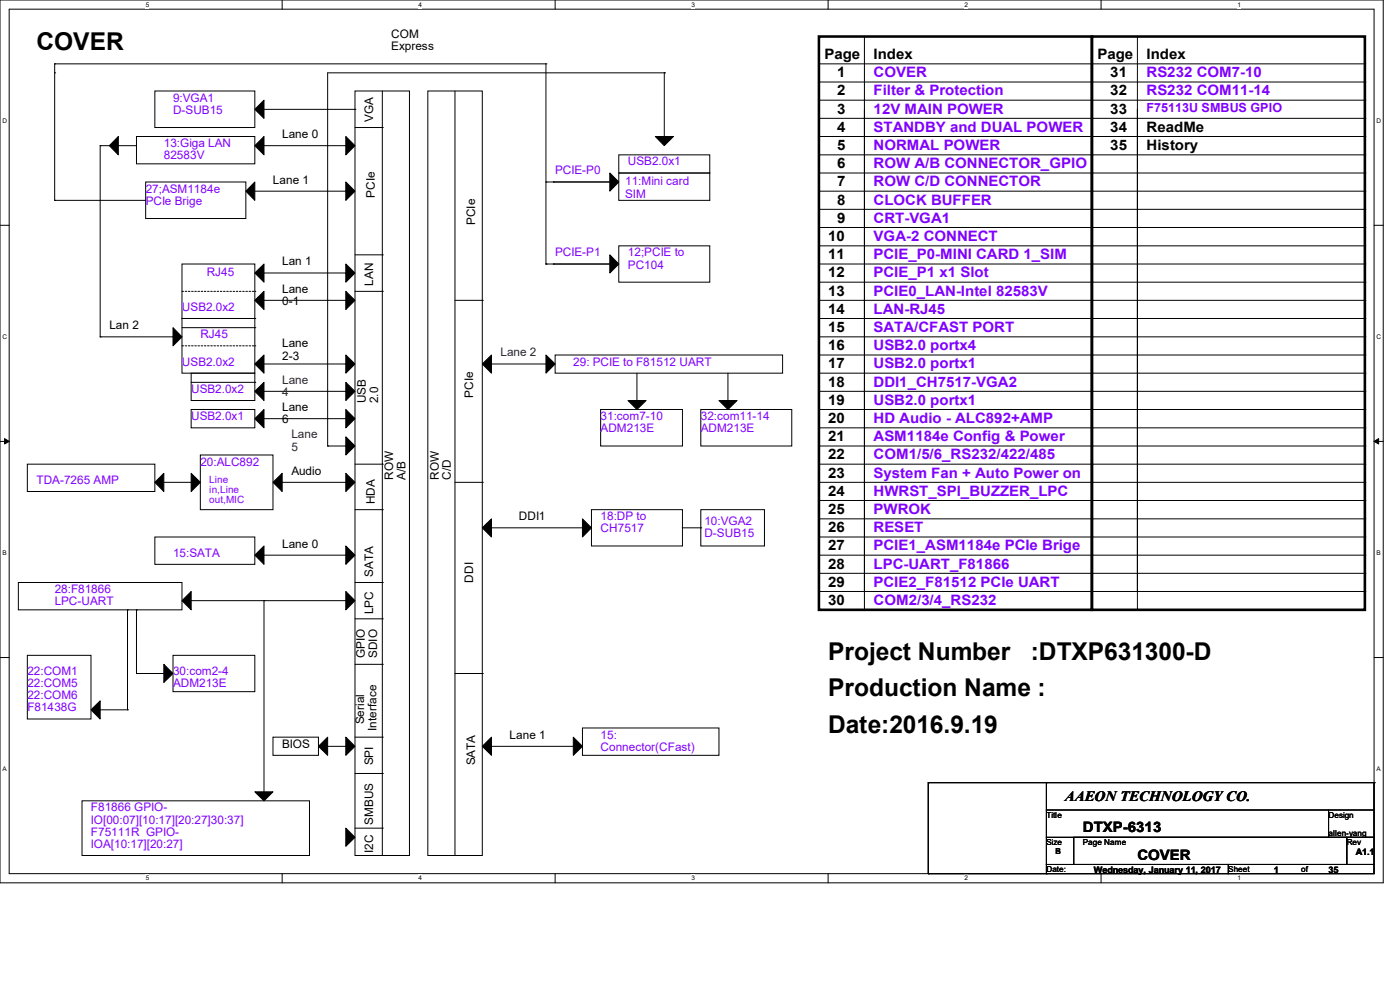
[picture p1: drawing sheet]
<svg xmlns="http://www.w3.org/2000/svg" width="297mm" height="210mm" viewBox="0 0 297 210" stroke-linecap="round" stroke-linejoin="round" font-family="sans-serif">
<path d="M0 0h293.5v187.3h-293.5zM1.9 1.9h289.6v183.4h-289.6z" fill="none" stroke="#000" stroke-width=".21"/>
<g fill="#fff">
<path d="M30.9 .2h.8v1.5h-.8z"/>
<path d="M30.9 185.5h.8v1.6h-.8z"/>
</g>
<path d="M59.9 0v1.9M59.9 185.3v2" fill="none" stroke="#000" stroke-width=".21"/>
<g fill="#fff">
<path d="M88.8 .2h.8v1.5h-.8z"/>
<path d="M88.8 185.5h.8v1.6h-.8z"/>
</g>
<path d="M117.8 0v1.9M117.8 185.3v2" fill="none" stroke="#000" stroke-width=".21"/>
<g fill="#fff">
<path d="M146.7 .2h.8v1.5h-.8z"/>
<path d="M146.7 185.5h.8v1.6h-.8z"/>
</g>
<path d="M175.7 0v1.9M175.7 185.3v2" fill="none" stroke="#000" stroke-width=".21"/>
<g fill="#fff">
<path d="M204.6 .2h.8v1.5h-.8z"/>
<path d="M204.6 185.5h.8v1.6h-.8z"/>
</g>
<path d="M233.6 0v1.9M233.6 185.3v2" fill="none" stroke="#000" stroke-width=".21"/>
<g fill="#fff">
<path d="M262.6 .2h.7v1.5h-.7z"/>
<path d="M262.6 185.5h.7v1.6h-.7z"/>
<path d="M.5 24.8h1v1.6h-1z"/>
<path d="M292 24.8h1v1.6h-1z"/>
<path d="M.5 70.7h1v1.5h-1z"/>
<path d="M292 70.7h1v1.5h-1z"/>
</g>
<path d="M0 47.8h1.9M291.5 47.8h2" fill="none" stroke="#000" stroke-width=".21"/>
<g fill="#fff">
<path d="M.5 116.5h.9v1.6h-.9z"/>
<path d="M292 116.5h.9v1.6h-.9z"/>
</g>
<path d="M0 93.6h1.9M291.5 93.6h2" fill="none" stroke="#000" stroke-width=".21"/>
<path d="M1 93l.9 .6-.9 .6zM291.5 93.6l1-.6v1.2z" fill="#000" stroke="#000" stroke-width=".21"/>
<g fill="#fff">
<path d="M.5 162.4h.9v1.5h-.9z"/>
<path d="M292 162.4h.9v1.5h-.9z"/>
</g>
<g fill="none" stroke="#000" stroke-width=".21">
<path d="M11.6 15.5h.1M11.6 13.5h.1M11.6 13.5h104.2M11.6 13.5v29M32.9 19.3h21.2v7.8h-21.2zM75.3 19.3h11.6v162.2h-11.6zM81.1 19.3v162.2M90.8 19.3h11.5v162.2h-11.5zM96.5 19.3v162.2M115.8 13.5h.1M115.8 13.5v42.5M140.9 15.5h.1"/>
<path d="M140.9 15.5h-71.4v79.1M140.9 15.5v13.5M173.7 17.4h115.9M173.7 13.5h115.9M183.4 7.7v121.7M231.6 17.4h.1M231.6 13.5h.1M241.3 7.7v121.7M289.6 17.4h.1M289.6 13.5h.1M21.3 30.9h.1M21.3 30.9h7.7"/>
<path d="M21.3 30.9v40.6M29 29h25.1v5.8h-25.1zM30.9 38.6h21.3v7.8h-21.3zM56 30.9h17.4M56 23.2h19.3M73.4 30.9h.1M75.3 23.2h.1M75.3 27.1h5.8M81.1 27.1h.1M115.8 38.6h.1M115.8 38.6h14.3M117.4 38.6h.1"/>
<path d="M131.3 36.7h19.3v5.8h-19.3zM131.3 32.9h19.3v3.8h-19.3zM173.7 21.3h115.9M173.7 25.1h115.9M173.7 29h115.9M173.7 32.9h115.9M173.7 36.7h115.9M231.6 21.3h.1M231.6 25.1h.1M231.6 29h.1M231.6 32.9h.1M231.6 36.7h.1"/>
<path d="M289.6 21.3h.1M289.6 25.1h.1M289.6 29h.1M289.6 32.9h.1M289.6 36.7h.1M11.6 42.5h.1M11.6 42.5h19.3M38.6 56h15.5v11.6h-15.5zM54.1 40.6h19.3M56 57.9h17.4M73.4 57.9h.1M73.4 40.6h.1"/>
<path d="M75.3 54.1h5.8M81.1 54.1h.1M115.8 56h.1M115.8 56h14.3M117.4 56h.1M131.3 52.2h19.3v7.7h-19.3zM173.7 40.6h115.9M173.7 44.4h115.9M173.7 48.3h115.9M173.7 52.2h115.9M173.7 56h115.9M173.7 59.9h115.9"/>
<path d="M231.6 40.6h.1M231.6 44.4h.1M231.6 48.3h.1M231.6 52.2h.1M231.6 56h.1M231.6 59.9h.1M289.6 40.6h.1M289.6 44.4h.1M289.6 48.3h.1M289.6 52.2h.1M289.6 56h.1M289.6 59.9h.1"/>
<path d="M21.3 71.5h.1M21.3 71.5h15.4M36.7 71.5h.1M38.6 67.6h15.5v11.6h-15.5zM38.6 69.5h15.5M40.6 79.2h13.5v5.8h-13.5zM54.1 69.5h.1M56 63.7h17.4M56 77.2h17.4M73.4 77.2h.1M73.4 63.7h.1M75.3 61.8h5.8"/>
<path d="M81.1 61.8h.1M96.5 63.7h5.8M102.3 63.7h.1M103.9 77.2h.1M103.9 77.2h12.7M117.8 75.3h48.2v3.9h-48.2zM135.1 79.2v5.8M154.4 79.2v5.8M173.7 63.7h115.9M173.7 67.6h115.9M173.7 71.5h115.9M173.7 75.3h115.9"/>
<path d="M173.7 79.2h115.9M231.6 63.7h.1M231.6 67.6h.1M231.6 71.5h.1M231.6 75.3h.1M231.6 79.2h.1M289.6 63.7h.1M289.6 67.6h.1M289.6 71.5h.1M289.6 75.3h.1M289.6 79.2h.1M5.8 98.5h27.1v5.8h-27.1z"/>
<path d="M40.6 86.9h13.5v3.9h-13.5zM40.6 81.1h13.5M42.5 96.5h15.4v11.6h-15.4zM54.1 81.1h.1M56 83h17.4M56 88.8h17.4M69.5 94.6h.1M69.5 94.6h3.9M73.4 83h.1M73.4 94.6h.1M73.4 88.8h.1M75.3 98.5h5.8"/>
<path d="M81.1 98.5h.1M127.4 86.9h17.4v7.7h-17.4zM148.7 86.9h19.3v7.7h-19.3zM173.7 83h115.9M173.7 86.9h115.9M173.7 90.8h115.9M173.7 94.6h115.9M173.7 98.5h115.9M231.6 83h.1M231.6 86.9h.1M231.6 90.8h.1M231.6 94.6h.1"/>
<path d="M231.6 98.5h.1M289.6 83h.1M289.6 86.9h.1M289.6 90.8h.1M289.6 94.6h.1M289.6 98.5h.1M32.9 113.9h21.2v5.8h-21.2zM34.8 102.3h5.8M40.6 102.3h.1M56 117.8h17.4M59.9 102.3h13.5M73.4 102.3h.1"/>
<path d="M73.4 117.8h.1M75.3 108.1h5.8M81.1 108.1h.1M96.5 102.3h5.8M102.3 102.3h.1M104.3 112h19.3M123.6 112h.1M125.5 108.1h19.3v7.7h-19.3zM144.8 112h3.9M148.7 108.1h13.5v7.7h-13.5zM148.7 112h.1M173.7 106.2h115.9"/>
<path d="M173.7 110.1h115.9M173.7 113.9h115.9M173.7 117.8h115.9M173.7 102.3h115.9M231.6 106.2h.1M231.6 110.1h.1M231.6 113.9h.1M231.6 117.8h.1M231.6 102.3h.1M289.6 106.2h.1M289.6 110.1h.1M289.6 113.9h.1"/>
<path d="M289.6 117.8h.1M289.6 102.3h.1M0 139.5h1.9M3.9 123.6h34.7v5.8h-34.7zM5.8 139h13.5v13.5h-13.5zM27.1 129.4h.1M27.1 129.4v21.2M29 129.4h.1M29 129.4v13.5M36.7 139h17.4v7.7h-17.4zM40.6 127.4h32.8M56 127.4h.1"/>
<path d="M56 127.4v40.6M73.4 127.4h.1M75.3 123.6h5.8M75.3 131.3h5.8M81.1 123.6h.1M81.1 131.3h.1M173.7 121.6h115.9M173.7 125.5h115.9M183.4 125.5h.1M183.4 129.4h.1M231.6 121.6h.1M231.6 125.5h.1"/>
<path d="M241.3 125.5h.1M241.3 129.4h.1M289.6 121.6h.1M289.6 125.5h.1M291.5 139.5h2M21.3 150.6h5.8M27.1 150.6h.1M29 142.9h.1M29 142.9h5.8M57.9 156.4h9.7v3.8h-9.7zM69.5 158.3h3.9M73.4 158.3h.1"/>
<path d="M75.3 140.9h5.8M75.3 156.4h5.8M81.1 140.9h.1M81.1 156.4h.1M96.5 142.9h5.8M102.3 142.9h.1M104.3 158.3h17.3M121.6 158.3h.1M123.6 154.4h28.9v5.8h-28.9zM17.4 169.9h48.3v11.6h-48.3zM75.3 164.1h5.8M75.3 175.7h5.8"/>
<path d="M81.1 164.1h.1M81.1 175.7h.1M196.9 166h.1M196.9 166h94.6M196.9 166v19.3M222 171.8h69.5v5.8h-69.5zM222 166h.1M222 166v5.8M222 177.6v5.8M227.8 177.6h57.9v5.8h-57.9zM281.9 177.6h.1M281.9 171.8v5.8"/>
<path d="M285.7 177.6h5.8v5.8h-5.8zM291.5 166h.1M291.5 166v5.8M81.1 181.5h.1M96.5 181.5h.1M196.9 185.3h.1M196.9 185.3h25.1M222 183.4h38.6v1.9h-38.6zM222 183.4h.1M222 185.3h.1M260.6 183.4h30.9v1.9h-30.9z"/>
</g>
<path d="M173.7 7.7h57.9v121.7h-57.9zM231.6 7.7h58v121.7h-58z" fill="none" stroke="#000" stroke-width=".55"/>
<path d="M38.6 73.4h15.5M38.6 61.8h15.5M38.6 67.6h15.5M54.1 73.4h.1M54.1 61.8h.1M54.1 67.6h.1" fill="none" stroke="#000" stroke-width=".21" stroke-dasharray=".3"/>
<g fill="#000" stroke="#000" stroke-width=".21">
<path d="M25.1 29v3.9l-1.9-2z" fill-rule="evenodd"/>
<path d="M56 21.3v3.8l-1.9-1.9z" fill-rule="evenodd"/>
<path d="M56 29v3.9l-1.9-2z" fill-rule="evenodd"/>
<path d="M73.4 29l1.9 1.9-1.9 2z" fill-rule="evenodd"/>
<path d="M73.4 38.6l1.9 2-1.9 1.9z" fill-rule="evenodd"/>
<path d="M139 29h3.9l-2 1.9z" fill-rule="evenodd"/>
<path d="M54.1 38.6v3.9l-1.9-1.9z" fill-rule="evenodd"/>
<path d="M54.1 57.9l1.9-1.9v3.9z" fill-rule="evenodd"/>
<path d="M73.4 56l1.9 1.9-1.9 2z" fill-rule="evenodd"/>
<path d="M129.4 36.7l1.9 1.9-1.9 2z" fill-rule="evenodd"/>
<path d="M129.4 54.1l1.9 1.9-1.9 1.9z" fill-rule="evenodd"/>
<path d="M36.7 69.5l1.9 2-1.9 1.9z" fill-rule="evenodd"/>
<path d="M54.1 77.2l1.9-1.9v3.9z" fill-rule="evenodd"/>
<path d="M54.1 63.7l1.9-1.9v3.9z" fill-rule="evenodd"/>
<path d="M73.4 61.8l1.9 1.9-1.9 2z" fill-rule="evenodd"/>
<path d="M73.4 75.3l1.9 1.9-1.9 2z" fill-rule="evenodd"/>
<path d="M102.3 77.2l2-1.9v3.9z" fill-rule="evenodd"/>
<path d="M115.8 75.3l2 1.9-2 2z" fill-rule="evenodd"/>
<path d="M54.1 83l1.9-1.9v3.9z" fill-rule="evenodd"/>
<path d="M54.1 88.8l1.9-1.9v3.9z" fill-rule="evenodd"/>
<path d="M73.4 81.1l1.9 1.9-1.9 2z" fill-rule="evenodd"/>
<path d="M73.4 92.7l1.9 1.9-1.9 1.9z" fill-rule="evenodd"/>
<path d="M73.4 86.9l1.9 1.9-1.9 2z" fill-rule="evenodd"/>
<path d="M133.2 85h3.9l-2 1.9z" fill-rule="evenodd"/>
<path d="M152.5 85h3.9l-2 1.9z" fill-rule="evenodd"/>
<path d="M34.8 100.4v3.9l-1.9-2z" fill-rule="evenodd"/>
<path d="M40.6 100.4l1.9 1.9-1.9 2z" fill-rule="evenodd"/>
<path d="M54.1 117.8l1.9-2v3.9z" fill-rule="evenodd"/>
<path d="M57.9 102.3l2-1.9v3.9z" fill-rule="evenodd"/>
<path d="M73.4 100.4l1.9 1.9-1.9 2z" fill-rule="evenodd"/>
<path d="M73.4 115.8l1.9 2-1.9 1.9z" fill-rule="evenodd"/>
<path d="M102.3 112l2-1.9v3.8z" fill-rule="evenodd"/>
<path d="M123.6 110.1l1.9 1.9-1.9 1.9z" fill-rule="evenodd"/>
<path d="M40.6 125.5v3.9l-2-2z" fill-rule="evenodd"/>
<path d="M73.4 125.5l1.9 1.9-1.9 2z" fill-rule="evenodd"/>
<path d="M19.3 150.6l2-1.9v3.8z" fill-rule="evenodd"/>
<path d="M34.8 140.9l1.9 2-1.9 1.9z" fill-rule="evenodd"/>
<path d="M73.4 156.4l1.9 1.9-1.9 1.9z" fill-rule="evenodd"/>
<path d="M121.6 156.4l2 1.9-2 1.9z" fill-rule="evenodd"/>
<path d="M54.1 168h3.8l-1.9 1.9z" fill-rule="evenodd"/>
<path d="M69.5 156.4v3.8l-1.9-1.9z" fill-rule="evenodd"/>
<path d="M73.4 175.7l1.9 1.9-1.9 1.9z" fill-rule="evenodd"/>
<path d="M104.3 156.4v3.8l-2-1.9z" fill-rule="evenodd"/>
</g>
<g font-size="5.2">
<text x="7.7" y="10.6">COVER</text>
<text x="175.7" y="140">Project Number</text>
<text x="218.7" y="140">:DTXP631300-D</text>
<text x="175.7" y="147.7">Production Name :</text>
<text x="175.7" y="155.4">Date:2016.9.19</text>
</g>
<g font-size="3">
<text x="174.9" y="12.5">Page</text>
<text x="177.6" y="16.4">1</text>
<text x="185.3" y="12.5">Index</text>
<text x="232.8" y="12.5">Page</text>
<text x="235.5" y="16.4">31</text>
<text x="243.2" y="12.5">Index</text>
<text x="177.6" y="20.2">2</text>
<text x="235.5" y="20.2">32</text>
<text x="177.6" y="27.9">4</text>
<text x="177.6" y="24.1">3</text>
<text x="235.5" y="27.9">34</text>
<text x="235.5" y="24.1">33</text>
<text x="243.2" y="27.9">ReadMe</text>
<text x="177.6" y="31.8">5</text>
<text x="177.6" y="35.7">6</text>
<text x="235.5" y="31.8">35</text>
<text x="243.2" y="31.8">History</text>
<text x="177.6" y="39.5">7</text>
<text x="177.6" y="43.4">8</text>
<text x="177.6" y="47.2">9</text>
<text x="175.7" y="51.1">10</text>
<text x="175.7" y="55">11</text>
<text x="175.7" y="58.8">12</text>
<text x="175.7" y="62.7">13</text>
<text x="175.7" y="66.5">14</text>
<text x="175.7" y="70.4">15</text>
<text x="175.7" y="74.3">16</text>
<text x="175.7" y="78.1">17</text>
<text x="175.7" y="82">18</text>
<text x="175.7" y="85.9">19</text>
<text x="175.7" y="89.7">20</text>
<text x="175.7" y="93.6">21</text>
<text x="175.7" y="97.5">22</text>
<text x="175.7" y="101.3">23</text>
<text x="175.7" y="105.2">24</text>
<text x="175.7" y="109">25</text>
<text x="175.7" y="112.9">26</text>
<text x="175.7" y="116.8">27</text>
<text x="175.7" y="120.6">28</text>
<text x="175.7" y="124.5">29</text>
<text x="175.7" y="128.3">30</text>
<text x="225.9" y="169.9">AAEON TECHNOLOGY CO.</text>
<text x="229.7" y="176.6">DTXP-6313</text>
<text x="241.3" y="182.4">COVER</text>
</g>
<g font-size="3" fill="#8000ff">
<text x="185.3" y="16.4">COVER</text>
<text x="243.2" y="16.4">RS232 COM7-10</text>
<text x="185.3" y="20.2">Filter &amp; Protection</text>
<text x="243.2" y="20.2">RS232 COM11-14</text>
<text x="185.3" y="27.9">STANDBY and DUAL POWER</text>
<text x="185.3" y="24.1">12V MAIN POWER</text>
<text x="185.3" y="31.8">NORMAL POWER</text>
<text x="185.3" y="35.7">ROW A/B CONNECTOR_GPIO</text>
<text x="185.3" y="39.5">ROW C/D CONNECTOR</text>
<text x="185.3" y="43.4">CLOCK BUFFER</text>
<text x="185.3" y="47.2">CRT-VGA1</text>
<text x="185.3" y="51.1">VGA-2 CONNECT</text>
<text x="185.3" y="55">PCIE_P0-MINI CARD 1_SIM</text>
<text x="185.3" y="58.8">PCIE_P1 x1 Slot</text>
<text x="185.3" y="62.7">PCIE0_LAN-Intel 82583V</text>
<text x="185.3" y="70.4">SATA/CFAST PORT</text>
<text x="185.3" y="66.5">LAN-RJ45</text>
<text x="185.3" y="74.3">USB2.0 portx4</text>
<text x="185.3" y="82">DDI1_CH7517-VGA2</text>
<text x="185.3" y="78.1">USB2.0 portx1</text>
<text x="185.3" y="89.7">HD Audio - ALC892+AMP</text>
<text x="185.3" y="85.9">USB2.0 portx1</text>
<text x="185.3" y="93.6">ASM1184e Config &amp; Power</text>
<text x="185.3" y="97.5">COM1/5/6_RS232/422/485</text>
<text x="185.3" y="101.3">System Fan + Auto Power on</text>
<text x="185.3" y="105.2">HWRST_SPI_BUZZER_LPC</text>
<text x="185.3" y="109">PWROK</text>
<text x="185.3" y="112.9">RESET</text>
<text x="185.3" y="116.8">PCIE1_ASM1184e PCIe Brige</text>
<text x="185.3" y="124.5">PCIE2_F81512 PCIe UART</text>
<text x="185.3" y="120.6">LPC-UART_F81866</text>
<text x="185.3" y="128.3">COM2/3/4_RS232</text>
</g>
<text font-size="2.7" fill="#8000ff" x="243.2" y="23.7">F75113U SMBUS GPIO</text>
<g font-size="2.5">
<text x="83" y="8">COM</text>
<text x="83" y="10.6">Express</text>
<text x="59.9" y="29.3">Lane 0</text>
<text x="79.2" y="25.9" transform="rotate(-90 79.2 25.9)">VGA</text>
<text x="57.9" y="38.9">Lane 1</text>
<text x="79.5" y="41.9" transform="rotate(-90 79.5 41.9)">PCIe</text>
<text x="100.8" y="47.7" transform="rotate(-90 100.8 47.7)">PCIe</text>
<text x="59.9" y="56.3">Lan 1</text>
<text x="59.9" y="62.1">Lane</text>
<text x="59.9" y="64.7">0-1</text>
<text x="79.2" y="60.6" transform="rotate(-90 79.2 60.6)">LAN</text>
<text x="23.2" y="69.8">Lan 2</text>
<text x="59.9" y="73.7">Lane</text>
<text x="59.9" y="76.3">2-3</text>
<text x="59.9" y="87.2">Lane</text>
<text x="59.9" y="89.8">6</text>
<text x="77.6" y="85.5" transform="rotate(-90 77.6 85.5)">USB</text>
<text x="80.2" y="85.5" transform="rotate(-90 80.2 85.5)">2.0</text>
<text x="100.4" y="84.4" transform="rotate(-90 100.4 84.4)">PCIe</text>
<text x="61.8" y="100.7">Audio</text>
<text x="83.4" y="101.8" transform="rotate(-90 83.4 101.8)">ROW</text>
<text x="86" y="101.8" transform="rotate(-90 86 101.8)">A/B</text>
<text x="93.1" y="101.8" transform="rotate(-90 93.1 101.8)">ROW</text>
<text x="95.7" y="101.8" transform="rotate(-90 95.7 101.8)">C/D</text>
<text x="79.5" y="107" transform="rotate(-90 79.5 107)">HDA</text>
<text x="110.1" y="110.4">DDI1</text>
<text x="59.9" y="116.2">Lane 0</text>
<text x="79.2" y="122.4" transform="rotate(-90 79.2 122.4)">SATA</text>
<text x="100.4" y="123.6" transform="rotate(-90 100.4 123.6)">DDI</text>
<text x="79.2" y="130.3" transform="rotate(-90 79.2 130.3)">LPC</text>
<text x="77.4" y="139.6" transform="rotate(-90 77.4 139.6)">GPIO</text>
<text x="80" y="139.6" transform="rotate(-90 80 139.6)">SDIO</text>
<text x="77.3" y="153.7" transform="rotate(-90 77.3 153.7)">Serial</text>
<text x="79.8" y="155" transform="rotate(-90 79.8 155)">Interface</text>
<text x="59.9" y="158.6">BIOS</text>
<text x="108.1" y="156.7">Lane 1</text>
<text x="79.2" y="162.4" transform="rotate(-90 79.2 162.4)">SPI</text>
<text x="100.8" y="162.4" transform="rotate(-90 100.8 162.4)">SATA</text>
<text x="79.2" y="174.9" transform="rotate(-90 79.2 174.9)">SMBUS</text>
<text x="79.2" y="180.9" transform="rotate(-90 79.2 180.9)">I2C</text>
</g>
<g font-size="2.5" fill="#8000ff">
<text x="36.7" y="21.5">9:VGA1</text>
<text x="36.7" y="24.1">D-SUB15</text>
<text x="34.8" y="31.2">13:Giga LAN</text>
<text x="34.8" y="33.8">82583V</text>
<text x="133.2" y="35.1">USB2.0x1</text>
<text x="30.9" y="40.9">27;ASM1184e</text>
<text x="117.8" y="37">PCIE-P0</text>
<text x="132.6" y="39.3">11:Mini card</text>
<text x="132.6" y="41.9">SIM</text>
<text x="30.9" y="43.4">PCIe Brige</text>
<text x="43.9" y="58.6">RJ45</text>
<text x="117.8" y="54.4">PCIE-P1</text>
<text x="133.2" y="54.4">12;PCIE to</text>
<text x="133.2" y="57">PC104</text>
<text x="38.6" y="66">USB2.0x2</text>
<text x="42.5" y="71.8">RJ45</text>
<text x="38.6" y="77.6">USB2.0x2</text>
<text x="121.6" y="77.6">29: PCIE to F81512 UART</text>
<text x="40.6" y="83.4">USB2.0x2</text>
<text x="40.6" y="89.1">USB2.0x1</text>
<text x="127.4" y="89.1">31:com7-10</text>
<text x="148.7" y="89.1">32:com11-14</text>
<text x="127.4" y="91.7">ADM213E</text>
<text x="148.7" y="91.7">ADM213E</text>
<text x="42.5" y="98.8">20:ALC892</text>
<text x="7.7" y="102.7">TDA-7265 AMP</text>
<text x="127.4" y="110.4">18:DP to</text>
<text x="127.4" y="112.9">CH7517</text>
<text x="149.4" y="111.3">10:VGA2</text>
<text x="149.4" y="113.9">D-SUB15</text>
<text x="36.7" y="118.1">15:SATA</text>
<text x="11.6" y="125.8">28:F81866</text>
<text x="11.6" y="128.4">LPC-UART</text>
<text x="5.8" y="143.2">22:COM1</text>
<text x="36.7" y="143.2">30:com2-4</text>
<text x="5.8" y="145.8">22:COM5</text>
<text x="5.8" y="148.3">22:COM6</text>
<text x="36.7" y="145.8">ADM213E</text>
<text x="5.8" y="150.9">F81438G</text>
<text x="127.4" y="156.7">15:</text>
<text x="127.4" y="159.3">Connector(CFast)</text>
<text x="19.3" y="172.1">F81866 GPIO-</text>
<text x="19.3" y="174.7">IO[00:07][10:17][20:27]30:37]</text>
<text x="19.3" y="177.3">F75111R GPIO-</text>
<text x="19.3" y="179.9">IOA[10:17][20:27]</text>
</g>
<g font-size="2.5" fill="#400040">
<text x="106.2" y="75.6">Lane 2</text>
<text x="59.9" y="81.4">Lane</text>
<text x="59.9" y="84">4</text>
<text x="61.8" y="93">Lane</text>
<text x="61.8" y="95.6">5</text>
</g>
<g font-size="2.1" fill="#8000ff">
<text x="44.4" y="102.4">Line</text>
<text x="44.4" y="104.6">in,Line</text>
<text x="44.4" y="106.8">out,MIC</text>
</g>
<g font-size="1.9">
<text x="232.1" y="185.2">Wednesday, January 11, 2017</text>
<text x="270.3" y="185.2">1</text>
<text x="281.9" y="185.2">35</text>
<text x="287.7" y="181.3">A1.1</text>
</g>
<g font-size="1.7">
<text x="222" y="173.4">Title</text>
<text x="281.8" y="173.4">Design</text>
<text x="222" y="179.2">Size</text>
<text x="229.7" y="179.2">Page Name</text>
<text x="281.8" y="177.3">allen-yang</text>
<text x="285.7" y="179.2">Rev</text>
<text x="222" y="185">Date:</text>
<text x="223.9" y="181.1">B</text>
<text x="260.6" y="185">Sheet</text>
<text x="276" y="185">of</text>
</g>
<g font-size="1.4">
<text x="30.9" y="1.4">5</text>
<text x="88.8" y="1.4">4</text>
<text x="146.7" y="1.4">3</text>
<text x="204.6" y="1.4">2</text>
<text x="262.6" y="1.4">1</text>
<text x=".5" y="26.1">D</text>
<text x="292" y="26.1">D</text>
<text x=".5" y="71.9">C</text>
<text x="292" y="71.9">C</text>
<text x=".5" y="117.8">B</text>
<text x="292" y="117.8">B</text>
<text x=".5" y="163.6">A</text>
<text x="292" y="163.6">A</text>
<text x="30.9" y="186.8">5</text>
<text x="88.8" y="186.8">4</text>
<text x="146.7" y="186.8">3</text>
<text x="204.6" y="186.8">2</text>
<text x="262.6" y="186.8">1</text>
</g>
</svg>
